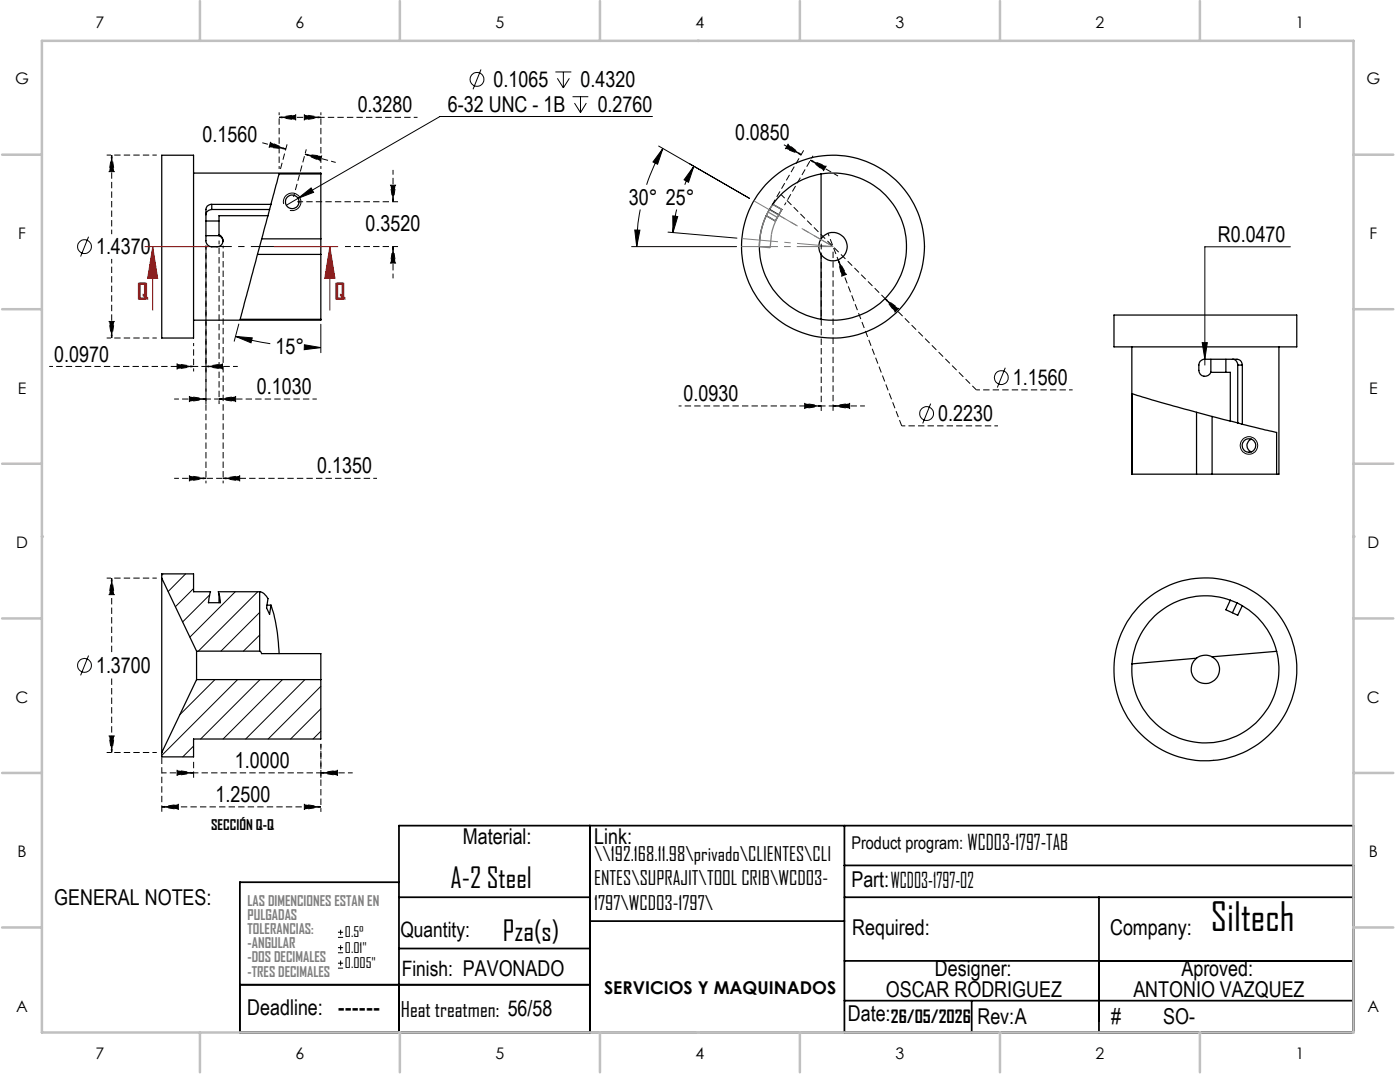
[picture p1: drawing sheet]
<svg xmlns="http://www.w3.org/2000/svg" width="279mm" height="216mm" viewBox="0 0 279 216" stroke-linecap="round" stroke-linejoin="round" font-family="sans-serif">
<g fill="none" stroke="#000" stroke-width=".25">
<path d="M32.3 31h6.3v36.5h-6.3zM38.6 34.5h25.4v.2M64 34.7h-8.3l-1.6 6.1M64 34.7v13M163.9 34.7a14.7 14.7 0 0 1 17 14.5 14.7 14.7 0 0 1-17 14.5M163.9 34.7a14.9 14.9 0 0 0-9.7 6.1M163.9 34.7v13M41.1 47h2.6M41.1 44.1h2.6M42.3 40.8a1.12 1.12 0 0 0-1.2 1v4.6a4.3 4.3 0 0 0 .2 2.3 2.14 2.14 0 0 0 3.1-.1 1.34 1.34 0 0 0-.7-1.8M42.3 41.8a1.15 1.15 0 0 0-1.2 1.1M42.3 40.8h11.8"/>
<path d="M42.3 40.8v1M42.3 41.8h11.5M43.7 47l.5 .4 .3 .7M43.7 46.8v.2M51.4 50.8h12.6M52.2 47.7h11.8M53.5 43l-5.6 20.7h16.1M53.5 43h-9.8v3.8M53.8 41.8l-.3 1.2M54.1 40.8l-.3 1M64 47.7v3.1M64 50.8v12.9"/>
<path d="M152.9 43a14.7 14.7 0 0 0 11 20.7M153.6 41.8l-.7 1.2M153.6 41.8l1.8 1.1M154.2 40.8l-.6 1M154.2 40.8l1.8 1-1.3 2.3-1.8-1.1M163.9 47.7a2.84 2.84 0 0 1 4.2-.6 2.84 2.84 0 0 1 0 4.3 2.84 2.84 0 0 1-4.2-.6M163.9 47.7a2.83 2.83 0 0 0 0 3.1M163.9 50.8v12.9M64 63.7v.2h-25.4M222.3 62.9h36.5v6.3h-36.5zM225.9 69.2v25.4h12.9M241.7 74.3h3.8v9.7"/>
<path d="M241.7 71.7v2.6M244.7 71.7v2.6M246 71.7a1.09 1.09 0 0 1 1 1.1M247 72.8h.9M247 72.8v11.6M247.9 72.8a1.14 1.14 0 0 0-1-1.1h-4.8a4.3 4.3 0 0 0-2.3 .2 2.14 2.14 0 0 0 .1 3.1 1.31 1.31 0 0 0 1.8-.7M247.9 72.8v11.9M255.2 69.2v25.4h-.4M238.8 94.6h3.1M238.8 82.3v12.3M241.9 94.6h12.9M241.9 83.1v11.5"/>
<path d="M245.5 84l-11.3-3-8.3-2.5v16.1M245.5 84l1.5 .4M247 84.4l.9 .3M247.9 84.7l6.9 1.6v8.3M249.7 87.6a1.35 1.35 0 0 0-.9 1.3 1.35 1.35 0 0 0 .9 1.3M32.3 115.4v-.9h6.3v3.6h3.4l-.4 2.2h2.4l-.4-2.2h8.2M32.3 115.4v34.8M32.3 115.4l6.9 14.5M43.7 118.5v1.8M51.8 118.1a2.21 2.21 0 0 1 1.7 1.4l-.3 1.8 .6 1.3 .3-1.8M51.8 118.1v11.8M245.5 119.8a14.7 14.7 0 0 0-19.6 12.7"/>
<path d="M245.5 119.8l1.4 .5M245.5 119.8l-.8 1.9 2.3 1.1 .9-1.9M39.2 129.9v5.7M39.2 135.6l-6.9 14.6M39.2 135.6h24.8M39.2 129.9h12.6M51.8 129.9l.4 .5h11.8v5.2M53.3 120.8h.8M54.1 120.8a34.8 34.8 0 0 1 1.6 9.6M64 135.6v11.9h-25.4v3.5h-6.3v-.8M238.8 131.3l-12.9 1.2M241.9 131.1a2.84 2.84 0 0 1 1 4.1 2.84 2.84 0 0 1-4.3 .4 2.84 2.84 0 0 1 .2-4.3"/>
<path d="M241.9 131.1a2.93 2.93 0 0 0-3.1 .2M246.9 120.3l1 .6M246.9 120.3l-.9 2M247.9 120.9a14.6 14.6 0 0 1 6.9 9.1M254.8 130a14.7 14.7 0 0 1-13 18.2 14.7 14.7 0 0 1-15.9-15.7M254.8 130l-12.9 1.1"/>
<circle cx="58.3" cy="40.3" r="1.36"/>
<circle cx="166.2" cy="49.2" r="18.3"/>
<circle cx="249.3" cy="88.9" r="1.34"/>
<circle cx="240.6" cy="133.6" r="18.2"/>
</g>
<g fill="none" stroke="#000" stroke-width=".2">
<path d="M96 13.9l-1.6 3.9M110.8 14.4h3.2M111.2 15.6l1.2 1.9M112.4 14.4v3.1M113.6 15.6l-1.2 1.9M114.3 19.3h3.1M115.9 19.3v3.2M59.5 39.6l2.6-2.1 .5 .9zM59.5 39.6l-2.3 1.4M114.7 20.6l1.2 1.9M117 20.6l-1.1 1.9M130.2 23.2h-42.4l-28.3 16.4"/>
<path d="M131.4 29.1l18.2 10.5M132.3 29.6l-1.1 3.2-.9-.5zM132.3 29.6a40 40 0 0 0-3.3 7.3M138.5 33.2l-1.1 3.2-.9-.5zM138.5 33.2l-1.8 3.7M17.7 47.2l-1.6 4M56.6 40.7a1.76 1.76 0 0 1 1.6-2.2 1.76 1.76 0 0 1 1.9 2 1.76 1.76 0 0 1-2.2 1.5M126 49.2h21M126.7 45.9h1l-.6 3.3zM127.8 41.8a39.5 39.5 0 0 0-.7 7.4M133.3 46.3l13.8 1.2M134.3 43.1l1 .1-1 3.2z"/>
<path d="M135 41.8l-.7 4.6M257.5 49.2h-17v23.6M47 67.1l3.3 .3-.2 1zM47 67.1l6.9 1.5M47.7 64.7l-1 3.4M60.7 68.8l3.3 .6-3.3 .4zM61.7 69.3l2.3 .1M64 64.7v5.7M200.6 73.4l-1.6 3.9M239.9 68.4h1l-.4 3.3zM185.7 80.5l-1.6 4M32.6 114.5l-.3 .3"/>
<path d="M37 114.5l-3.5 3.5M38.6 117.4l-3.6 3.7M41.8 118.7l-5.4 5.4M47 118.1l-9.1 9M51.4 118.1l-11.8 11.8M17.7 130.8l-1.6 4M42.9 135.6l-7.1 7.1M47.4 135.6l-15.1 15.1M51.8 122.2l-7.7 7.7M51.8 126.7l-3.2 3.2M51.9 135.6l-11.9 11.9M56.4 135.6l-11.9 11.9"/>
<path d="M60.9 135.6l-11.9 11.9M64 136.9l-10.5 10.6M38.6 148.9l-2.1 2.1M64 141.4l-6 6.1M64 145.9l-1.5 1.6M67.5 187h1M67.5 186h1M67.5 190.1h1M67.5 189.1h1M67.5 193.2h1M67.5 192.2h1M68 185.5v1"/>
<path d="M68 188.6v1M68 191.7v1"/>
<circle cx="95.2" cy="15.8" r="1.39"/>
<circle cx="16.9" cy="49.2" r="1.38"/>
<circle cx="199.8" cy="75.3" r="1.39"/>
<circle cx="184.9" cy="82.5" r="1.37"/>
<circle cx="249.2" cy="88.9" r="1.74"/>
<circle cx="16.9" cy="132.8" r="1.38"/>
</g>
<g fill="none" stroke="#000" stroke-width=".2" stroke-dasharray="1.3 .6" stroke-dashoffset=".6" stroke-linecap="butt">
<path d="M22.3 30.9l.5 3.3h-1l.5-3.3M55.7 23.4l3.3-.5v1l-3.3-.5M57 29.7l-3.3-.3 .3-1 3 1.3M60.9 30.8l3.3 .3-.3 1-3-1.3M64 23.4l-3.3 .5v-1l3.3 .5M159.9 30.9l-3.1-1.2 .5-.9 2.6 2.1M159.9 30.9l-3.5-2M161.8 32l3.1 1.2-.5 .8-2.6-2M78.4 40.3l-.5-3.3h1l-.5 3.3M78.4 49.2l.5 3.3h-1l.5-3.3M167.3 51.8l.7 3.3 .9-.4-1.6-2.9M176.6 59.6l2 2.7 .7-.7-2.7-2"/>
<path d="M22.3 67.4l-.5-3.3h1l-.5 3.3M38.6 73.1l-3.3 .5v-1l3.3 .5M41.1 73.1l3.3-.5v1l-3.3-.5M41.1 79.6l-3.3 .5v-1l3.3 .5M43.7 79.6l3.3-.5v1l-3.3-.5M194.9 77.8h19.2M41.1 95.4l-3.3 .6v-1.1l3.3 .5M44.5 95.4l3.3-.5v1.1l-3.3-.6M163.9 81l-3.3 .5v-1l3.3 .5M166.3 81l3.3-.5v1l-3.3-.5M180 85h19.2M22.3 115.4l.5 3.3h-1l.5-3.3"/>
<path d="M22.3 150.2l-.5-3.3h1l-.5 3.3M38.6 154.2l-3.3 .5v-1l3.3 .5M64 154.2l3.3-.5v1l-3.3-.5M32.3 161l3.3-.5v1l-3.3-.5M64 161l-3.3 .5v-1l3.3 .5"/>
</g>
<path d="M28.9 49.2h12.7M30.5 49.2l1 6.4h-2zM30.5 49.2v12.7M54.7 49.2h12.7M65.8 49.2l1.1 6.4h-2.1zM65.8 49.2v12.7" fill="none" stroke="#f00" stroke-width=".2"/>
<path d="M153.3 42.3l1.9 1.1a11 11 0 0 0-1.2 3.4l-.3 2.6-2.1-.2a15.3 15.3 0 0 1 1.7-6.9zM154.2 40.8l1.8 1-1.3 2.3-1.8-1.1z" fill="none" stroke="#808080" stroke-width=".25"/>
<path d="M152.5 44.1a14.7 14.7 0 0 0-.9 5.1" fill="none" stroke="#808080" stroke-width=".2" stroke-dasharray="15.2 1.3 1.3 1.3" stroke-dashoffset="14.5" stroke-linecap="butt"/>
<path d="M55.7 33.7v-11.3M64 33.7v-11.3M41.1 49v47.4M44.5 49v47.4M156.6 40.9l5.7-9.8M165.2 46.6l2.1 5.2M38.6 68.4v5.7M163.9 81h-28.5" fill="none" stroke="#000" stroke-width=".2" stroke-dasharray="1.3 .6" stroke-dashoffset=".7" stroke-linecap="butt"/>
<g fill="none" stroke="#000" stroke-width=".2" stroke-dasharray="1.3 .6" stroke-dashoffset=".3" stroke-linecap="butt">
<path d="M55.7 23.4h8.3M60.9 30.8l6.1 1.6M161.8 32l5.5 3.1M78.4 40.3v-6.4M78.4 49.2v6.3M41.1 73.1h6.4M41.1 79.6h-6.3M41.1 79.6h2.6M41.1 95.4h-6.3M166.3 81h6.3M38.6 154.2h-6.3M64 154.2h6.4"/>
<path d="M64 154.2h-25.4"/>
</g>
<path d="M58.6 39.3l2.5-9.5M64 23.4h19.3M41.1 49v25.1M43.7 48v32.6M38.6 73.1h-28.8M44.5 95.4h30.7M64 148.4v13.6" fill="none" stroke="#000" stroke-width=".2" stroke-dasharray="1.3 .6" stroke-dashoffset=".5" stroke-linecap="butt"/>
<path d="M56 33.7l1.3-4.9M166.3 50.2v31.8M167.3 51.8l12.7 33.2M32.3 151.2v10.8M38.6 152v3.2M32.3 161h31.7" fill="none" stroke="#000" stroke-width=".2" stroke-dasharray="1.3 .6" stroke-linecap="butt"/>
<path d="M57 29.7l-4.7-1.2M41.1 49v31.6M59.3 40.3h20.1M68.9 49.2h10.5M154.1 40.9l6.3-10.9M163.9 48.6v33.4M176.6 59.6l18.3 18.2M64 148.4v6.8" fill="none" stroke="#000" stroke-width=".2" stroke-dasharray="1.3 .6" stroke-dashoffset=".1" stroke-linecap="butt"/>
<path d="M22.3 30.9v15.8M31.3 30.9h-10M22.3 67.4v-15.7M31.3 67.4h-10M38.6 73.1h2.5M43.7 79.6h19.5M166.3 81h-2.4M31.3 115.4h-10M31.3 150.2h-10" fill="none" stroke="#000" stroke-width=".2" stroke-dasharray="1.3 .6" stroke-dashoffset=".4" stroke-linecap="butt"/>
<path d="M44.5 95.4h-3.4" fill="none" stroke="#000" stroke-width=".2" stroke-dasharray="1.3 .6" stroke-dashoffset="-.1" stroke-linecap="butt"/>
<path d="M32.3 49.2h31.7" fill="none" stroke="#000" stroke-width=".2" stroke-dasharray="15.2 1.3 1.3 1.3" stroke-dashoffset="1.3" stroke-linecap="butt"/>
<path d="M22.3 115.4v14.9M22.3 150.2v-15" fill="none" stroke="#000" stroke-width=".2" stroke-dasharray="1.3 .6" stroke-dashoffset="-.2" stroke-linecap="butt"/>
<path d="M166.3 49.2h-18.3M166.3 49.2l-15.8-9.1M166.3 49.2l-18.2-1.6" fill="none" stroke="#808080" stroke-width=".2" stroke-dasharray="15.2 1.3 1.3 1.3" stroke-dashoffset="8" stroke-linecap="butt"/>
<path d="M155.4 42.9l10.9 6.3" fill="none" stroke="#808080" stroke-width=".2" stroke-dasharray="15.2 1.3 1.3 1.3" stroke-dashoffset="10.9" stroke-linecap="butt"/>
<path d="M155.2 43.4l-.4 .7" fill="none" stroke="#808080" stroke-width=".2" stroke-dasharray="15.2 1.3 1.3 1.3" stroke-linecap="butt"/>
<path d="M155.9 38.8l20.7 20.8" fill="none" stroke="#000" stroke-width=".2" stroke-dasharray="1.3 .6" stroke-dashoffset=".2" stroke-linecap="butt"/>
<g fill="none" stroke="#000" stroke-width=".35">
<path d="M79.6 176h-31.7v30h222.2v-41.3h-190.5v41.3M79.6 179h38.1M117.7 164.7v41.3M168.5 164.7v41.3M168.5 179h101.6M168.5 172.7h101.6M219.3 179v27M47.9 196.5h69.8M79.6 189.3h38.1M117.7 183.8h50.8M168.5 191.7h101.6M168.5 199.7h101.6"/>
<path d="M193.9 199.7v6.3"/>
</g>
<g fill="none" stroke="#c0c0c0" stroke-width=".5">
<path d="M8.4 8.1h261.7v197.9h-261.7zM39.9 .2v7.9M79.8 .2v7.9M119.7 .2v7.9M139.2 8.1h.1M159.6 .2v7.9M199.6 .2v7.9M239.5 .2v7.9M.4 30.9h8M270.1 30.9h8M.4 61.7h8M270.1 61.7h8"/>
<path d="M.4 92.5h8M270.1 92.5h8M8.4 107.1h.1M270.1 107.1h.1M.4 123.4h8M270.1 123.4h8M.4 154.2h8M270.1 154.2h8M.4 185.1h8M270.1 185.1h8M39.9 206v8M79.8 206v8"/>
<path d="M119.7 206v8M139.2 206h.1M159.6 206v8M199.6 206v8M239.5 206v8"/>
</g>
<g fill="#000">
<path d="M22.3 30.9l.5 3.3h-1zM55.7 23.4l3.3-.5v1zM54 28.4l3 1.3-3.3-.3zM60.9 30.8l3.3 .3-.3 1zM60.7 22.9l3.3 .5-3.3 .5zM21.8 64.1h1l-.5 3.3zM35.3 72.6l3.3 .5-3.3 .5zM41.1 73.1l3.3-.5v1zM37.8 79.1l3.3 .5-3.3 .5zM43.7 79.6l3.3-.5v1zM37.8 94.9l3.3 .5-3.3 .6zM44.5 95.4l3.3-.5v1.1z"/>
<path d="M47 67.1l3.3 .3-.2 1zM60.7 68.8l3.3 .6-3.3 .4zM59.5 39.6l3.1-1.2-.5-.9zM239.9 68.4l.6 3.3 .4-3.3z"/>
</g>
<path d="M65.8 49.2l1.1 6.4h-2.1zM30.5 49.2l1 6.4h-2z" fill="#f00"/>
<g fill="#000">
<path d="M157.3 28.8l2.6 2.1-3.1-1.2zM161.8 32l3.1 1.2-.5 .8zM77.9 37h1l-.5 3.3zM78.4 49.2l.5 3.3h-1zM167.3 51.8l1.6 2.9-.9 .4zM176.6 59.6l2.7 2-.7 .7zM160.6 80.5l3.3 .5-3.3 .5zM166.3 81l3.3-.5v1zM22.3 115.4l.5 3.3h-1zM21.8 146.9h1l-.5 3.3zM35.3 153.7l3.3 .5-3.3 .5zM64 154.2l3.3-.5v1z"/>
<path d="M32.3 161l3.3-.5v1zM60.7 160.5l3.3 .5-3.3 .5z"/>
<path d="M132.3 29.6l-1.1 3.2-.9-.5zM126.7 45.9h1l-.6 3.3zM138.5 33.2l-1.1 3.2-.9-.5zM134.3 43.1l1 .1-1 3.2z"/>
</g>
<text font-size="7.8" x="241.7" y="185.7">Siltech</text>
<g font-size="5.6">
<text x="89.9" y="177.2">A-2 Steel</text>
<text x="100.4" y="187.8">Pza(s)</text>
</g>
<g font-size="4.6" fill="#f00">
<text x="27.4" y="59.9">Q</text>
<text x="66.7" y="59.9">Q</text>
</g>
<g font-size="4.4">
<text x="98.5" y="17.3">0.1065</text>
<text x="115.9" y="17.3">0.4320</text>
<text x="71.4" y="22.4">0.3280</text>
<text x="89.4" y="22.3">6-32 UNC - 1B</text>
<text x="119.3" y="22.3">0.2760</text>
<text x="40.4" y="28.2">0.1560</text>
<text x="146.7" y="27.9">0.0850</text>
<text x="125.5" y="40.8">30° 25°</text>
<text x="73" y="46.1">0.3520</text>
<text x="19.2" y="50.7">1.4370</text>
<text x="243" y="48.2">R0.0470</text>
<text x="55" y="70.6">15°</text>
<text x="10.8" y="72.1">0.0970</text>
<text x="202.1" y="76.8">1.1560</text>
<text x="51.3" y="78.6">0.1030</text>
<text x="136.4" y="80">0.0930</text>
<text x="187.2" y="84">0.2230</text>
<text x="63.3" y="94.5">0.1350</text>
<text x="19.2" y="134.2">1.3700</text>
<text x="46.9" y="153.2">1.0000</text>
<text x="43" y="160">1.2500</text>
<text x="92.4" y="168.3">Material:</text>
<text x="118.6" y="168.3">Link:</text>
<text x="169.9" y="177">Part:WCD03-1797-02</text>
<text x="10.8" y="180.7">GENERAL NOTES:</text>
<text x="170.1" y="186.5">Required:</text>
<text x="221.5" y="186.5">Company:</text>
<text x="186.6" y="194.7">Designer:</text>
<text x="235.8" y="194.7">Aproved:</text>
<text x="49.3" y="202.6">Deadline: ------</text>
<text x="169.2" y="203.7">Date:</text>
<text x="176.8" y="199">OSCAR RODRIGUEZ</text>
<text x="226.2" y="199">ANTONIO VAZQUEZ</text>
<text x="195.1" y="204.4">Rev:A</text>
<text x="221.8" y="204.4">#</text>
<text x="232.1" y="204.4">SO-</text>
</g>
<g font-size="4.2">
<text x="193.1" y="169.5">WCD03-1797-TAB</text>
<text x="79.9" y="186.9">Quantity:</text>
<text x="80.2" y="194.7">Finish: PAVONADO</text>
<text x="80" y="202.9">Heat treatmen: 56/58</text>
</g>
<g font-size="3.9">
<text x="118.6" y="171.8">\\192.168.11.98\privado\CLIENTES\CLI</text>
<text x="118.6" y="176.7">ENTES\SUPRAJIT\TOOL CRIB\WCD03-</text>
<text x="118.6" y="181.5">1797\WCD03-1797\</text>
</g>
<g font-size="3.5">
<text x="169.9" y="169.5">Product program:</text>
<text x="120.6" y="198.4">SERVICIOS Y MAQUINADOS</text>
<text x="177.8" y="204.2">26/05/2026</text>
</g>
<g font-size="3.2">
<text x="19.1" y="5.6">7</text>
<text x="59" y="5.6">6</text>
<text x="98.9" y="5.6">5</text>
<text x="138.8" y="5.6">4</text>
<text x="178.7" y="5.6">3</text>
<text x="218.6" y="5.6">2</text>
<text x="258.6" y="5.6">1</text>
<text x="3" y="16.8">G</text>
<text x="272.7" y="16.8">G</text>
<text x="3.6" y="47.7">F</text>
<text x="273.3" y="47.7">F</text>
<text x="3.6" y="78.5">E</text>
<text x="273.2" y="78.5">E</text>
<text x="3.2" y="109.4">D</text>
<text x="272.9" y="109.4">D</text>
<text x="3.1" y="140.2">C</text>
<text x="272.8" y="140.2">C</text>
<text x="3.5" y="171">B</text>
<text x="273.2" y="171">B</text>
<text x="3.2" y="201.9">A</text>
<text x="272.9" y="201.9">A</text>
<text x="19.1" y="211.4">7</text>
<text x="59" y="211.4">6</text>
<text x="98.9" y="211.4">5</text>
<text x="138.8" y="211.4">4</text>
<text x="178.7" y="211.4">3</text>
<text x="218.6" y="211.4">2</text>
<text x="258.6" y="211.4">1</text>
</g>
<g font-size="2.8">
<text x="42.1" y="165.6">SECCIÓN Q-Q</text>
<text x="68.8" y="187.1">0.5°</text>
<text x="68.8" y="190.1">0.01&quot;</text>
<text x="68.8" y="193.2">0.005&quot;</text>
</g>
<g font-size="2.8" fill="#808080">
<text x="49.4" y="180.8">LAS DIMENCIONES ESTAN EN</text>
<text x="49.4" y="183.6">PULGADAS</text>
<text x="49.4" y="186.4">TOLERANCIAS:</text>
<text x="49.4" y="189.2">-ANGULAR</text>
<text x="49.4" y="192">-DOS DECIMALES</text>
<text x="49.4" y="194.9">-TRES DECIMALES</text>
</g>
</svg>
